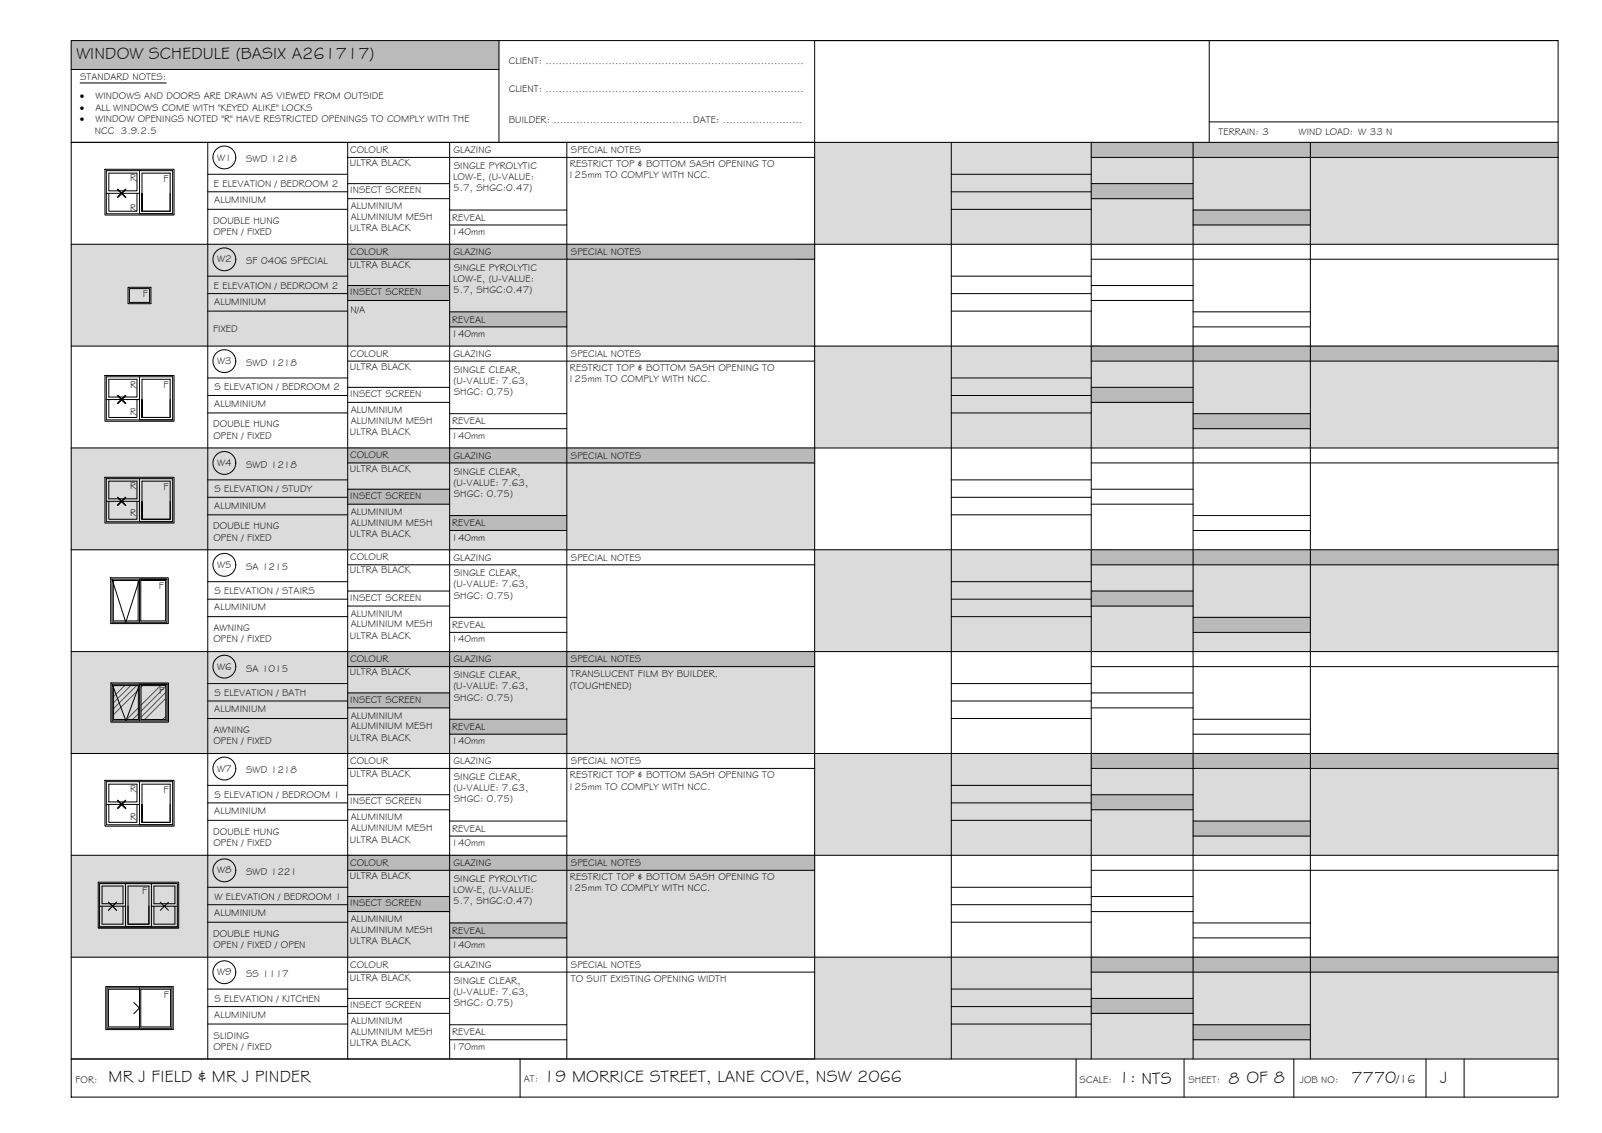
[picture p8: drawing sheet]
<svg xmlns="http://www.w3.org/2000/svg" width="420mm" height="297mm" viewBox="0 0 420 297" stroke-linecap="round" stroke-linejoin="round" font-family="sans-serif">
<!-- layer: WINDOW SCHEDULE HATCH -->
<g fill="#dbdbdb" stroke="#dbdbdb" stroke-width=".26">
<path d="M213.7 37.3l195 26.7v-26.7zM213.7 37.3l195 26.7h-195z"/>
<path d="M18.7 64l195 26.7v-26.7zM18.7 64l195 26.7h-195z"/>
<path d="M213.7 90.7l195 26.7v-26.7zM213.7 90.7l195 26.7h-195z"/>
<path d="M18.7 117.4l195 26.7v-26.7zM18.7 117.4l195 26.7h-195z"/>
<path d="M213.7 144.1l195 26.7v-26.7zM213.7 144.1l195 26.7h-195z"/>
<path d="M18.7 170.8l195 26.7v-26.7zM18.7 170.8l195 26.7h-195z"/>
<path d="M213.7 197.5l195 26.7v-26.7zM213.7 197.5l195 26.7h-195z"/>
<path d="M18.7 224.2l195 26.7v-26.7zM18.7 224.2l195 26.7h-195z"/>
<path d="M213.7 250.9l195 26.7v-26.7zM213.7 250.9l195 26.7h-195z"/>
</g>
<g fill="#bababa" stroke="#bababa" stroke-width=".26">
<path d="M18.7 10.6l112.2 7.6v-7.6zM18.7 10.6l112.2 7.6h-112.2z"/>
<path d="M286.2 37.3l122.5 4v-4zM286.2 37.3l122.5 4h-122.5z"/>
<path d="M286.2 48.1l26.7 4v-4zM286.2 48.1l26.7 4h-26.7z"/>
<path d="M312.9 55.1l30.8 3.9v-3.9zM312.9 55.1l30.8 3.9h-30.8z"/>
<path d="M91.2 64l122.5 4v-4zM91.2 64l122.5 4h-122.5z"/>
<path d="M91.2 74.9l26.7 3.9v-3.9zM91.2 74.9l26.7 3.9h-26.7z"/>
<path d="M117.9 81.8l30.8 3.9v-3.9zM117.9 81.8l30.8 3.9h-30.8z"/>
<path d="M286.2 90.7l122.5 4v-4zM286.2 90.7l122.5 4h-122.5z"/>
<path d="M286.2 101.6l26.7 3.9v-3.9zM286.2 101.6l26.7 3.9h-26.7z"/>
<path d="M312.9 108.5l30.8 3.9v-3.9zM312.9 108.5l30.8 3.9h-30.8z"/>
<path d="M91.2 117.4l122.5 4v-4zM91.2 117.4l122.5 4h-122.5z"/>
<path d="M91.2 128.3l26.7 3.9v-3.9zM91.2 128.3l26.7 3.9h-26.7z"/>
<path d="M117.9 135.2l30.8 3.9v-3.9zM117.9 135.2l30.8 3.9h-30.8z"/>
<path d="M286.2 144.1l122.5 4v-4zM286.2 144.1l122.5 4h-122.5z"/>
<path d="M286.2 155l26.7 3.9v-3.9zM286.2 155l26.7 3.9h-26.7z"/>
<path d="M312.9 161.9l30.8 3.9v-3.9zM312.9 161.9l30.8 3.9h-30.8z"/>
<path d="M91.2 170.8l122.5 4v-4zM91.2 170.8l122.5 4h-122.5z"/>
<path d="M91.2 181.6l26.7 4v-4zM91.2 181.6l26.7 4h-26.7z"/>
<path d="M117.9 188.6l30.8 3.9v-3.9zM117.9 188.6l30.8 3.9h-30.8z"/>
<path d="M286.2 197.5l122.5 4v-4zM286.2 197.5l122.5 4h-122.5z"/>
<path d="M286.2 208.4l26.7 3.9v-3.9zM286.2 208.4l26.7 3.9h-26.7z"/>
<path d="M312.9 215.3l30.8 3.9v-3.9zM312.9 215.3l30.8 3.9h-30.8z"/>
<path d="M91.2 224.2l122.5 4v-4zM91.2 224.2l122.5 4h-122.5z"/>
<path d="M91.2 235l26.7 4v-4zM91.2 235l26.7 4h-26.7z"/>
<path d="M117.9 242l30.8 3.9v-3.9zM117.9 242l30.8 3.9h-30.8z"/>
<path d="M286.2 250.9l122.5 4v-4zM286.2 250.9l122.5 4h-122.5z"/>
<path d="M286.2 261.8l26.7 3.9v-3.9zM286.2 261.8l26.7 3.9h-26.7z"/>
<path d="M312.9 268.7l30.8 3.9v-3.9zM312.9 268.7l30.8 3.9h-30.8z"/>
</g>
<!-- layer: BORDER -->
<g fill="none" stroke="#000" stroke-width=".26">
<path d="M18.7 10.6h390v277h-390zM18.7 18.2h112.2M130.9 10.6v26.7M317.1 10.6v26.7M408.7 10.6h-195v267M18.7 37.3h390M54.5 37.3v240.3M91.2 37.3v240.3M117.9 37.3v240.3M148.7 37.3v240.3M249.5 37.3v240.3M286.2 37.3v240.3"/>
<path d="M312.9 37.3v240.3M317.1 32h91.6M343.7 37.3v240.3M54.5 45.7h36.7M54.5 50.3h36.7M54.5 54.9h36.7M91.2 41.3h122.5M91.2 48.1h26.7M91.2 52.1h26.7M117.9 55.1h30.8M117.9 59h30.8M249.5 45.7h36.7"/>
<path d="M249.5 50.3h36.7M249.5 54.9h36.7M286.2 41.3h122.5M286.2 48.1h26.7M286.2 52.1h26.7M312.9 55.1h30.8M312.9 59h30.8M18.7 64h390M54.5 72.4h36.7M54.5 77h36.7M91.2 68h122.5M91.2 74.9h26.7"/>
<path d="M91.2 78.8h26.7M249.5 72.4h36.7M249.5 77h36.7M286.2 68h122.5M286.2 74.9h26.7M286.2 78.8h26.7M18.7 90.7h390M54.5 81.6h36.7M54.5 99.1h36.7M91.2 94.7h122.5M117.9 81.8h30.8M117.9 85.7h30.8"/>
<path d="M249.5 81.6h36.7M249.5 99.1h36.7M286.2 94.7h122.5M312.9 81.8h30.8M312.9 85.7h30.8M18.7 117.4h390M54.5 103.7h36.7M54.5 108.3h36.7M91.2 101.6h26.7M91.2 105.5h26.7M117.9 108.5h30.8M117.9 112.4h30.8"/>
<path d="M249.5 103.7h36.7M249.5 108.3h36.7M286.2 101.6h26.7M286.2 105.5h26.7M312.9 108.5h30.8M312.9 112.4h30.8M54.5 125.8h36.7M54.5 130.4h36.7M54.5 135h36.7M91.2 121.4h122.5M91.2 128.3h26.7M91.2 132.2h26.7"/>
<path d="M117.9 135.2h30.8M117.9 139.1h30.8M249.5 125.8h36.7M249.5 130.4h36.7M249.5 135h36.7M286.2 121.4h122.5M286.2 128.3h26.7M286.2 132.2h26.7M312.9 135.2h30.8M312.9 139.1h30.8M18.7 144.1h390M54.5 152.5h36.7"/>
<path d="M54.5 157.1h36.7M91.2 148.1h122.5M91.2 155h26.7M91.2 158.9h26.7M249.5 152.5h36.7M249.5 157.1h36.7M286.2 148.1h122.5M286.2 155h26.7M286.2 158.9h26.7M18.7 170.8h390M54.5 161.7h36.7M54.5 179.2h36.7"/>
<path d="M91.2 174.8h122.5M117.9 161.9h30.8M117.9 165.8h30.8M249.5 161.7h36.7M249.5 179.2h36.7M286.2 174.8h122.5M312.9 161.9h30.8M312.9 165.8h30.8M18.7 197.5h390M54.5 183.8h36.7M54.5 188.4h36.7M91.2 181.7h26.7"/>
<path d="M91.2 185.6h26.7M117.9 188.6h30.8M117.9 192.5h30.8M249.5 183.8h36.7M249.5 188.4h36.7M286.2 181.7h26.7M286.2 185.6h26.7M312.9 188.6h30.8M312.9 192.5h30.8M54.5 205.9h36.7M54.5 210.5h36.7M54.5 215.1h36.7"/>
<path d="M91.2 201.5h122.5M91.2 208.4h26.7M91.2 212.3h26.7M117.9 215.3h30.8M117.9 219.2h30.8M249.5 205.9h36.7M249.5 210.5h36.7M249.5 215.1h36.7M286.2 201.5h122.5M286.2 208.4h26.7M286.2 212.3h26.7M312.9 215.3h30.8"/>
<path d="M312.9 219.2h30.8M18.7 224.2h390M54.5 232.6h36.7M54.5 237.2h36.7M91.2 228.2h122.5M91.2 235h26.7M91.2 239h26.7M249.5 232.6h36.7M249.5 237.2h36.7M286.2 228.2h122.5M286.2 235h26.7M286.2 239h26.7"/>
<path d="M18.7 250.9h390M54.5 241.8h36.7M54.5 259.3h36.7M91.2 254.9h122.5M117.9 242h30.8M117.9 245.9h30.8M249.5 241.8h36.7M249.5 259.3h36.7M286.2 254.9h122.5M312.9 242h30.8M312.9 245.9h30.8M18.7 277.6h390"/>
<path d="M54.5 263.9h36.7M54.5 268.5h36.7M91.2 261.8h26.7M91.2 265.7h26.7M117.9 268.7h30.8M117.9 272.6h30.8M136.4 277.6v10M249.5 263.9h36.7M249.5 268.5h36.7M282.2 277.6v10M286.2 261.8h26.7M286.2 265.7h26.7"/>
<path d="M310.5 277.6v10M312.9 268.7h30.8M312.9 272.6h30.8M339.3 277.6v10M374 277.6v10M384 277.6v10"/>
</g>
<!-- layer: TEXT -->
<path d="M21 21.8h22.6" fill="none" stroke="#000" stroke-width=".26"/>
<!-- layer: HATCH -->
<path d="M32.7 179.7l-2.9 2.9M34.3 179.7l-4.5 4.5M35.8 179.7l-6 6.1M37.4 179.7l-.4 .5M42.1 179.7l-5.1 5.2M43.5 180l-6.5 6.5M36.3 180.9l-6.5 6.5M36.3 185.6l-3.1 3M36.3 187.1l-1.5 1.5M43.5 181.5l-6.5 6.5M43.5 183.1l-5.6 5.5M43.5 187.8l-.8 .8" fill="none" stroke="#545454" stroke-width=".26"/>
<!-- layer: WINDOWS -->
<g fill="none" stroke="#000" stroke-width=".26">
<path d="M27.9 44.7h17.4v11.3h-17.4zM27.9 50.7h8.7M28.5 50.7v4.7h7.4v-4.7M28.5 45.4h7.4v4.6h-7.4zM30.8 49.6l2.2 2.1M33 49.6l-2.2 2.1 2.2-2.1M33 49.6l-2.2 2.1M36.6 44.7v11.3h8.7M37.2 50.7v4.7v-10h7.4v10h-7.4h7.4v-4.7M33.9 75.7h5.3v3.6h-5.3zM27.9 98.8h17.4v11.3h-17.4zM28.5 99.4h7.4v4.7h-7.4z"/>
<path d="M36.6 98.8v11.3h8.7M27.9 104.7h8.7M28.5 104.7v4.7h7.4v-4.7M30.8 103.7l2.2 2.1M33 103.7l-2.2 2.1 2.2-2.1M33 103.7l-2.2 2.1M37.2 104.7v4.7v-10h7.4v10h-7.4h7.4v-4.7M27.9 125.5h17.4v11.3h-17.4zM27.9 131.4h8.7M28.5 131.4v4.7h7.4v-4.7M28.5 126.1h7.4v4.7h-7.4zM30.8 130.4l2.2 2.1"/>
<path d="M33 130.4l-2.2 2.1 2.2-2.1M33 130.4l-2.2 2.1M36.6 125.5v11.3h8.7M37.2 131.4v4.7v-10h7.4v10h-7.4h7.4v-4.7M29.4 151.8h14.4h-7.2M29.4 151.8l3.6 11.3 3.6-11.3M29.4 151.8v11.3h14.4v-11.3M29.7 152.2h6.5v10.6h-6.5zM36.6 151.8v11.3M36.9 152.2h6.5v10.6h-6.5zM29.4 179.4h14.4h-7.2M29.4 179.4l3.6 9.6 3.6-9.6"/>
<path d="M29.4 179.4v9.6h14.4v-9.6M29.8 179.7h6.5v8.9h-6.5zM36.6 179.4v9.6M37 179.7h6.5v8.9h-6.5zM27.9 204.9h17.4v11.3h-17.4zM27.9 210.9h8.7M28.5 210.9v4.7h7.4v-4.7M28.5 205.6h7.4v4.6h-7.4zM30.8 209.8l2.2 2.2M33 209.8l-2.2 2.2 2.2-2.2M33 209.8l-2.2 2.2M36.6 204.9v11.3h8.7"/>
<path d="M37.2 210.9v4.7v-10h7.4v10h-7.4h7.4v-4.7M26.1 231.6h20.4v11.3h-20.4zM26.1 237.6h6.8M26.8 232.3h5.5v4.6h-5.5zM26.8 237.6v4.7h5.5v-4.7M28.5 238.6l1-1 1.1 1M28.5 236.5l1 1.1 1.1-1.1-1.1 1.1zM32.9 231.6v11.3M33.6 237.6v4.7h5.5v-4.7M33.6 232.3h5.5v10h-5.5zM39.7 231.6v11.3M39.7 237.6h6.8"/>
<path d="M40.4 232.3h5.5v4.6h-5.5zM40.4 237.6v4.7h5.5v-4.7M42 236.5l1.1 1.1 1.1-1.1M42 238.6l1.1-1 1.1 1M28.1 259h17v10.6h-17zM36.6 259v10.6M36.6 259.3h-8.2v9.9h8.2M36.9 259.3h7.8v9.9h-7.8zM35.1 262.8l1.5 1.5-1.5 1.5"/>
<circle cx="58.8" cy="41.3" r="3"/>
<circle cx="58.8" cy="68" r="3"/>
<circle cx="58.8" cy="94.7" r="3"/>
<circle cx="58.8" cy="121.4" r="3"/>
<circle cx="58.8" cy="148.1" r="3"/>
<circle cx="58.8" cy="174.8" r="3"/>
<circle cx="58.8" cy="201.5" r="3"/>
<circle cx="58.8" cy="228.2" r="3"/>
<circle cx="58.8" cy="254.9" r="3"/>
</g>
<!-- layer: NEWWORK -->
<path d="M27.5 44.4h18.1v12h-18.1zM33.6 75.3h6v4.3h-6zM27.5 98.4h18.1v12h-18.1zM27.5 125.1h18.1v12h-18.1zM29 151.5h15.1v12h-15.1zM29.1 179h15.1v10.3h-15.1zM27.5 204.6h18.1v12h-18.1zM25.8 231.3h21.1v12h-21.1zM25.8 243.3h21.1M27.7 258.6h17.7v11.3h-17.7z" fill="none" stroke="#000" stroke-width=".26"/>
<g font-size="4.5">
<text x="20" y="15.6">WINDOW SCHEDULE (BASIX A261717)</text>
<text x="28.5" y="283.7">MR J FIELD &amp; MR J PINDER</text>
<text x="142.6" y="283.7">19 MORRICE STREET, LANE COVE, NSW 2066</text>
<text x="293.4" y="284">1: NTS</text>
<text x="322.2" y="284.2">8 OF 8</text>
<text x="354.5" y="283.9">7770</text>
<text x="377.7" y="283.8">J</text>
</g>
<text font-size="3.2" x="366.3" y="283.9">/16</text>
<g font-size="2.6">
<text x="133.4" y="16.9">CLIENT: ..............................................................................</text>
<text x="21" y="21.1">STANDARD NOTES:</text>
<text x="21" y="26.1">·</text>
<text x="21" y="29.1">·</text>
<text x="25" y="29.1">ALL WINDOWS COME WITH &quot;KEYED ALIKE&quot; LOCKS</text>
<text x="25" y="26.1">WINDOWS AND DOORS ARE DRAWN AS VIEWED FROM OUTSIDE</text>
<text x="133.4" y="24">CLIENT: ..............................................................................</text>
<text x="21" y="32.1">·</text>
<text x="24.9" y="35.1">NCC 3.9.2.5</text>
<text x="25" y="32.1">WINDOW OPENINGS NOTED &quot;R&quot; HAVE RESTRICTED OPENINGS TO COMPLY WITH THE</text>
<text x="133.4" y="32.3">BUILDER: ..........................................DATE: ........................</text>
<text x="319.6" y="35.4">TERRAIN: 3</text>
<text x="340.6" y="35.4">WIND LOAD: W 33 N</text>
<text x="91.8" y="40.1">COLOUR</text>
<text x="119" y="40.1">GLAZING</text>
<text x="149.7" y="40.1">SPECIAL NOTES</text>
<text x="34.2" y="47.5">R</text>
<text x="42.9" y="47.6">F</text>
<text x="57" y="42.1">W1</text>
<text x="64.5" y="42.6">SWD 1218</text>
<text x="91.7" y="43.5">ULTRA BLACK</text>
<text x="118.9" y="47.2">LOW-E, (U-VALUE:</text>
<text x="119" y="44.3">SINGLE PYROLYTIC</text>
<text x="149" y="46.8">125mm TO COMPLY WITH NCC.</text>
<text x="149.5" y="43.9">RESTRICT TOP &amp; BOTTOM SASH OPENING TO</text>
<text x="56.1" y="49">E ELEVATION / BEDROOM 2</text>
<text x="56.2" y="53.2">ALUMINIUM</text>
<text x="91.8" y="50.7">INSECT SCREEN</text>
<text x="118.9" y="50.2">5.7, SHGC:0.47)</text>
<text x="34.2" y="55.3">R</text>
<text x="55.9" y="58.7">DOUBLE HUNG</text>
<text x="92" y="54.9">ALUMINIUM</text>
<text x="92" y="57.7">ALUMINIUM MESH</text>
<text x="118.6" y="57.9">REVEAL</text>
<text x="56" y="61.6">OPEN / FIXED</text>
<text x="91.7" y="60.7">ULTRA BLACK</text>
<text x="118.4" y="61.7">140mm</text>
<text x="57" y="68.8">W2</text>
<text x="64.5" y="69.3">SF 0406 SPECIAL</text>
<text x="91.7" y="70.2">ULTRA BLACK</text>
<text x="91.8" y="66.8">COLOUR</text>
<text x="119" y="66.9">GLAZING</text>
<text x="119" y="71">SINGLE PYROLYTIC</text>
<text x="149.7" y="66.9">SPECIAL NOTES</text>
<text x="37.5" y="77.9">F</text>
<text x="56.1" y="75.7">E ELEVATION / BEDROOM 2</text>
<text x="91.8" y="77.4">INSECT SCREEN</text>
<text x="118.9" y="73.9">LOW-E, (U-VALUE:</text>
<text x="118.9" y="76.9">5.7, SHGC:0.47)</text>
<text x="56.2" y="79.9">ALUMINIUM</text>
<text x="91.9" y="82">N/A</text>
<text x="55.9" y="86.9">FIXED</text>
<text x="118.4" y="88.3">140mm</text>
<text x="118.6" y="84.6">REVEAL</text>
<text x="57" y="95.5">W3</text>
<text x="64.5" y="96">SWD 1218</text>
<text x="91.8" y="93.5">COLOUR</text>
<text x="119" y="93.5">GLAZING</text>
<text x="149.7" y="93.5">SPECIAL NOTES</text>
<text x="34.2" y="101.7">R</text>
<text x="42.9" y="101.7">F</text>
<text x="91.7" y="96.9">ULTRA BLACK</text>
<text x="118.9" y="100.6">(U-VALUE: 7.63,</text>
<text x="119" y="97.7">SINGLE CLEAR,</text>
<text x="149" y="100.2">125mm TO COMPLY WITH NCC.</text>
<text x="149.5" y="97.3">RESTRICT TOP &amp; BOTTOM SASH OPENING TO</text>
<text x="56.2" y="106.7">ALUMINIUM</text>
<text x="56.2" y="102.4">S ELEVATION / BEDROOM 2</text>
<text x="91.8" y="104.1">INSECT SCREEN</text>
<text x="119" y="103.6">SHGC: 0.75)</text>
<text x="34.2" y="108.9">R</text>
<text x="55.9" y="112.1">DOUBLE HUNG</text>
<text x="92" y="108.3">ALUMINIUM</text>
<text x="92" y="111.1">ALUMINIUM MESH</text>
<text x="118.6" y="111.3">REVEAL</text>
<text x="56" y="115">OPEN / FIXED</text>
<text x="91.7" y="114.1">ULTRA BLACK</text>
<text x="118.4" y="115">140mm</text>
<text x="57" y="122.2">W4</text>
<text x="64.5" y="122.7">SWD 1218</text>
<text x="91.7" y="123.6">ULTRA BLACK</text>
<text x="91.8" y="120.2">COLOUR</text>
<text x="119" y="120.3">GLAZING</text>
<text x="119" y="124.4">SINGLE CLEAR,</text>
<text x="149.7" y="120.3">SPECIAL NOTES</text>
<text x="34.2" y="128.3">R</text>
<text x="42.9" y="128.3">F</text>
<text x="56.2" y="129.1">S ELEVATION / STUDY</text>
<text x="91.8" y="130.8">INSECT SCREEN</text>
<text x="118.9" y="127.3">(U-VALUE: 7.63,</text>
<text x="119" y="130.3">SHGC: 0.75)</text>
<text x="34.2" y="135.4">R</text>
<text x="56.2" y="133.3">ALUMINIUM</text>
<text x="92" y="135">ALUMINIUM</text>
<text x="92" y="137.8">ALUMINIUM MESH</text>
<text x="118.6" y="138">REVEAL</text>
<text x="55.9" y="138.8">DOUBLE HUNG</text>
<text x="56" y="141.7">OPEN / FIXED</text>
<text x="91.7" y="140.8">ULTRA BLACK</text>
<text x="118.4" y="141.7">140mm</text>
<text x="57" y="148.9">W5</text>
<text x="64.5" y="149.4">SA 1215</text>
<text x="91.8" y="146.9">COLOUR</text>
<text x="119" y="147">GLAZING</text>
<text x="149.7" y="147">SPECIAL NOTES</text>
<text x="41.7" y="154.4">F</text>
<text x="56.2" y="155.8">S ELEVATION / STAIRS</text>
<text x="91.7" y="150.3">ULTRA BLACK</text>
<text x="118.9" y="154">(U-VALUE: 7.63,</text>
<text x="119" y="151.1">SINGLE CLEAR,</text>
<text x="56.2" y="160">ALUMINIUM</text>
<text x="91.8" y="157.5">INSECT SCREEN</text>
<text x="92" y="161.7">ALUMINIUM</text>
<text x="119" y="157">SHGC: 0.75)</text>
<text x="56" y="165.5">AWNING</text>
<text x="91.7" y="167.5">ULTRA BLACK</text>
<text x="92" y="164.5">ALUMINIUM MESH</text>
<text x="118.6" y="164.7">REVEAL</text>
<text x="56" y="168.4">OPEN / FIXED</text>
<text x="91.8" y="173.6">COLOUR</text>
<text x="118.4" y="168.4">140mm</text>
<text x="119" y="173.6">GLAZING</text>
<text x="149.7" y="173.7">SPECIAL NOTES</text>
<text x="57" y="175.6">W6</text>
<text x="64.5" y="176.1">SA 1015</text>
<text x="91.7" y="177.1">ULTRA BLACK</text>
<text x="119" y="177.8">SINGLE CLEAR,</text>
<text x="149.6" y="177.4">TRANSLUCENT FILM BY BUILDER.</text>
<text x="41.7" y="181.9">F</text>
<text x="56.2" y="182.5">S ELEVATION / BATH</text>
<text x="91.8" y="184.2">INSECT SCREEN</text>
<text x="118.9" y="180.7">(U-VALUE: 7.63,</text>
<text x="119" y="183.7">SHGC: 0.75)</text>
<text x="149.4" y="180.7">(TOUGHENED)</text>
<text x="56.2" y="186.7">ALUMINIUM</text>
<text x="92" y="188.4">ALUMINIUM</text>
<text x="92" y="191.2">ALUMINIUM MESH</text>
<text x="118.6" y="191.4">REVEAL</text>
<text x="56" y="195.1">OPEN / FIXED</text>
<text x="56" y="192.2">AWNING</text>
<text x="91.7" y="194.2">ULTRA BLACK</text>
<text x="118.4" y="195.1">140mm</text>
<text x="57" y="202.3">W7</text>
<text x="64.5" y="202.7">SWD 1218</text>
<text x="91.7" y="203.7">ULTRA BLACK</text>
<text x="91.8" y="200.3">COLOUR</text>
<text x="119" y="200.4">GLAZING</text>
<text x="149.7" y="200.4">SPECIAL NOTES</text>
<text x="34.2" y="207.7">R</text>
<text x="42.9" y="207.8">F</text>
<text x="56.2" y="209.2">S ELEVATION / BEDROOM 1</text>
<text x="118.9" y="207.4">(U-VALUE: 7.63,</text>
<text x="119" y="204.5">SINGLE CLEAR,</text>
<text x="149" y="207">125mm TO COMPLY WITH NCC.</text>
<text x="149.5" y="204.1">RESTRICT TOP &amp; BOTTOM SASH OPENING TO</text>
<text x="34.2" y="215">R</text>
<text x="56.2" y="213.4">ALUMINIUM</text>
<text x="91.8" y="210.9">INSECT SCREEN</text>
<text x="92" y="215.1">ALUMINIUM</text>
<text x="119" y="210.4">SHGC: 0.75)</text>
<text x="55.9" y="218.9">DOUBLE HUNG</text>
<text x="56" y="221.8">OPEN / FIXED</text>
<text x="91.7" y="220.9">ULTRA BLACK</text>
<text x="92" y="217.9">ALUMINIUM MESH</text>
<text x="118.4" y="221.8">140mm</text>
<text x="118.6" y="218.1">REVEAL</text>
<text x="91.8" y="227">COLOUR</text>
<text x="119" y="227">GLAZING</text>
<text x="149.7" y="227.1">SPECIAL NOTES</text>
<text x="57" y="229">W8</text>
<text x="64.5" y="229.5">SWD 1221</text>
<text x="91.7" y="230.5">ULTRA BLACK</text>
<text x="119" y="231.2">SINGLE PYROLYTIC</text>
<text x="149" y="233.7">125mm TO COMPLY WITH NCC.</text>
<text x="149.5" y="230.8">RESTRICT TOP &amp; BOTTOM SASH OPENING TO</text>
<text x="37.3" y="234.5">F</text>
<text x="56.2" y="235.9">W ELEVATION / BEDROOM 1</text>
<text x="91.8" y="237.6">INSECT SCREEN</text>
<text x="118.9" y="234.1">LOW-E, (U-VALUE:</text>
<text x="118.9" y="237.1">5.7, SHGC:0.47)</text>
<text x="55.9" y="245.6">DOUBLE HUNG</text>
<text x="56.2" y="240.1">ALUMINIUM</text>
<text x="92" y="241.8">ALUMINIUM</text>
<text x="92" y="244.6">ALUMINIUM MESH</text>
<text x="118.6" y="244.8">REVEAL</text>
<text x="56" y="248.5">OPEN / FIXED / OPEN</text>
<text x="91.7" y="247.6">ULTRA BLACK</text>
<text x="118.4" y="248.6">140mm</text>
<text x="57" y="255.7">W9</text>
<text x="64.5" y="256.2">SS 1117</text>
<text x="91.7" y="257.1">ULTRA BLACK</text>
<text x="91.8" y="253.7">COLOUR</text>
<text x="119" y="253.8">GLAZING</text>
<text x="119" y="257.9">SINGLE CLEAR,</text>
<text x="149.7" y="257.5">TO SUIT EXISTING OPENING WIDTH</text>
<text x="149.7" y="253.8">SPECIAL NOTES</text>
<text x="43" y="261.5">F</text>
<text x="56.2" y="262.6">S ELEVATION / KITCHEN</text>
<text x="118.9" y="260.8">(U-VALUE: 7.63,</text>
<text x="119" y="263.8">SHGC: 0.75)</text>
<text x="56.2" y="266.8">ALUMINIUM</text>
<text x="91.8" y="264.3">INSECT SCREEN</text>
<text x="92" y="268.5">ALUMINIUM</text>
<text x="56" y="275.2">OPEN / FIXED</text>
<text x="56" y="272.3">SLIDING</text>
<text x="91.7" y="274.3">ULTRA BLACK</text>
<text x="92" y="271.3">ALUMINIUM MESH</text>
<text x="118.4" y="275.2">170mm</text>
<text x="118.6" y="271.5">REVEAL</text>
<text x="19.8" y="283.8">FOR:</text>
<text x="137.4" y="283.7">AT:</text>
<text x="283.1" y="284">SCALE:</text>
<text x="311.7" y="284">SHEET:</text>
<text x="340.9" y="284">JOB NO:</text>
</g>
</svg>
